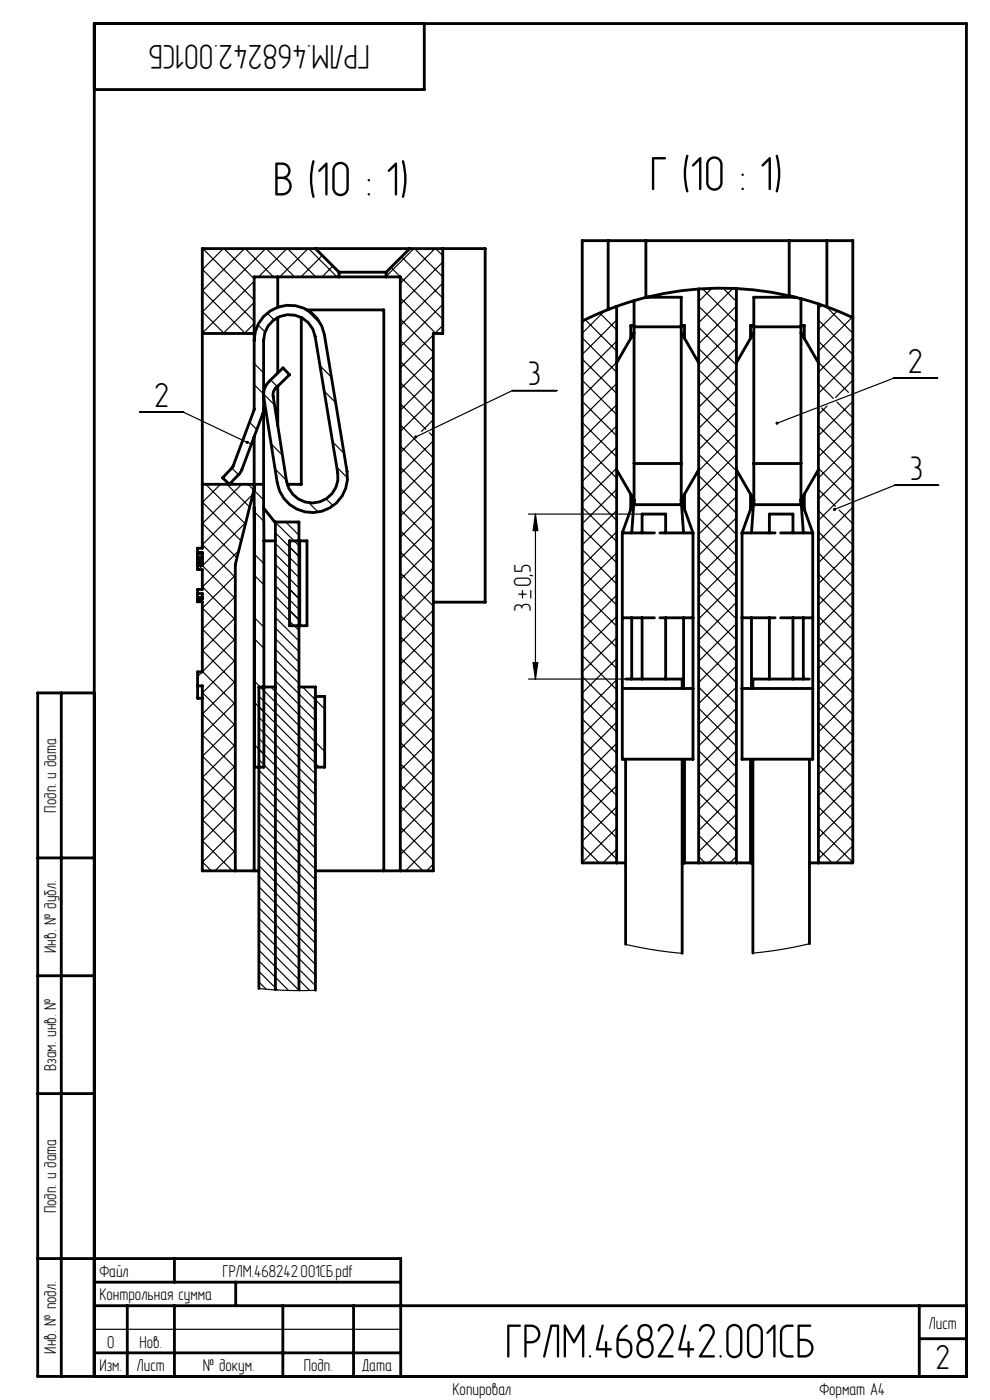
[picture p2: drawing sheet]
<svg xmlns="http://www.w3.org/2000/svg" width="210mm" height="297mm" viewBox="0 0 210 297" stroke-linecap="round" stroke-linejoin="round" font-family="sans-serif">
<g fill="none" stroke="#000" stroke-width=".25">
<path d="M42.9 57.1l11 11M43 52.7l10.9 10.9M47.4 52.7l-4.5 4.5M47.5 52.7l6.4 6.4M51.9 52.7l-9 9M52 52.7l6 6M53.9 59.7l-11 11M56.4 52.7l-13.5 13.5M56.5 52.7l6 6M60.8 52.7l-6 6M61 52.7l6 6M65.3 52.7l-6 6"/>
<path d="M65.5 52.7l6 6M68.4 54.2l-4.6 4.5M70.6 56.4l-2.3 2.3M82.9 56.7l11 11M85.2 54.5l8.7 8.7M87.8 52.7l-5.9 5.9M87.9 52.7l6 6M92.3 52.7l-7.4 7.4M92.4 52.7l1.5 1.5M93.9 55.6l-9 9M42.9 70.6l.2 .1M42.9 66.1l4.7 4.6"/>
<path d="M42.9 61.6l9.1 9.1M53.9 64.2l-6.6 6.5M53.9 68.7l-2.1 2M53.9 77.1l2 2M54.7 68.9l1.5 1.5M56.7 66.4l1.4 1.4M64.8 65.6l3.3 3.2M67.9 77.6l2.4 2.4M84.9 76.7l7 7M84.9 72.2l7 7M84.9 67.7l7 7M84.9 63.2l7.6 7.5"/>
<path d="M91.9 71.1l-7 7M91.9 75.6l-7 7M93.9 60.1l-9 9M93.9 64.6l-9 9M93.9 69.1l-1.7 1.6M123.5 76.2l7.3 7.3M123.5 71.7l7.3 7.3M124.1 67.8l6.7 6.7M127.2 66.4l3.6 3.6M128.2 66l-4.7 4.7M130.4 65.1l.4 .4M130.8 67.9l-7.3 7.3"/>
<path d="M130.8 72.4l-7.3 7.3M130.8 76.9l-7.3 7.3M148.2 78.4l8 8M148.2 73.9l8 8M148.2 69.4l8 8M148.2 64.9l8 8M149 61.2l7.2 7.3M151 61.2l-2.8 2.8M153.4 61.1l2.8 2.9M155.5 61.2l-7.3 7.3M156.2 64.9l-8 8M156.2 69.4l-8 8"/>
<path d="M156.2 73.9l-8 8M156.2 78.4l-8 8M173.6 76.9l6.4 6.3M173.6 72.4l7.3 7.3M173.6 67.9l7.3 7.3M174.4 64.7l-.8 .8M175.2 65l5.7 5.7M177.6 66l-4 4M180.8 67.3l-7.2 7.2M180.9 71.7l-7.3 7.3M180.9 76.2l-7.3 7.3M29.6 87.5h9.4l13.4 6.3"/>
<path d="M49.2 99.3l1.4 1.4M51.7 92.8l.2 .2M52.5 93.7l.8 .7M52.9 89.6l1.6 1.5M53.9 81.6l4.3 4.3M57.4 80.6l1.4 1.4M57.5 94.2l2.4 2.4M58.3 99.5l2.4 2.4M68.8 83l2.4 2.4M70.5 93.7l2.5 2.5M71.4 99.1l2.3 2.3M84.9 99.1l7 7"/>
<path d="M84.9 94.6l7 7M84.9 90.1l7 7M84.9 85.7l5.4 5.4M84.9 81.2l7 7M88.2 92.7l-3.3 3.3M91.1 91.8l.8 .9M91.9 80l-7 7M91.9 84.5l-7 7M91.9 89l-2.5 2.5M91.9 93.5l-7 7M91.9 98l-7 7M118.1 82.9h-9.4l-20.5 9.8"/>
<path d="M123.5 98.6l7.3 7.3M123.5 94.1l7.3 7.3M123.5 89.6l7.3 7.3M123.5 85.1l7.3 7.3M123.5 80.7l7.3 7.3M130.8 81.4l-7.3 7.3M130.8 85.9l-7.3 7.3M130.8 90.3l-7.3 7.3M130.8 94.8l-7.3 7.3M130.8 99.3l-7.3 7.3M148.2 96.4l8 8M148.2 91.9l8 8"/>
<path d="M148.2 87.4l8 8M148.2 82.9l8 8M156.2 82.9l-8 8M156.2 87.4l-8 8M156.2 91.9l-8 8M156.2 96.4l-8 8M173.6 99.3l6.7 6.8M173.6 94.8l7.3 7.3M173.6 90.3l7.3 7.3M173.6 81.4l3.2 3.1M174.3 86.6l6.6 6.6M175.4 86.1l-1.8 1.9"/>
<path d="M177.5 85.3l3.4 3.4M180.7 84l.2 .2M180.9 80.7l-3.7 3.6M180.9 94.1l-7.3 7.3M180.9 98.6l-7.3 7.3M180.9 85.1l-7.3 7.3M180.9 89.6l-7.3 7.3M198.9 80.3h-9.4l-24.7 9.5M42.2 116.3l-.3 .3M42.9 119.9l7 7.1M42.9 115.5l7 7M42.9 111l7.4 7.4"/>
<path d="M42.9 106.5l8.3 8.3M43.6 102.7l8.5 8.5M46.8 102.7l-3.9 3.9M48.1 102.7l4.9 4.9M50.6 116.8l-7.7 7.8M51.3 102.7l-8.4 8.4M52.1 110.8l-10 10M52.6 102.7l1.3 1.3M53.6 104.8l-10.7 10.8M53.9 104l2 2M53.9 108.5l2.1 2.1M54 117.6l2 2"/>
<path d="M58.4 119.8l5 5M58.4 117.5l5 5M58.4 115.3l5 5M58.4 113l5.2 5.2M58.4 110.8l5 5M60.6 110.7l2.8 2.8M62.9 110.7l.5 .6M65.5 106.7l2 1.9M69.2 105.8l1.4 1.5M84.9 117.1l7 7M84.9 112.6l7 7M84.9 108.1l7 7"/>
<path d="M84.9 103.6l7 7M91.9 102.5l-7 7M91.9 107l-7 7M91.9 111.5l-7 7M91.9 116l-7 7M112.1 109.1h24.1M113.6 109.1l.5 3.5h-1zM113.6 109.1v35M123.5 116.6l7.3 7.3M123.5 112.1l7.3 7.3M123.5 107.6l7.3 7.3M123.5 103.1l7.3 7.3"/>
<path d="M130.8 103.8l-7.3 7.3M130.8 108.3l-7.3 7.3M130.8 112.8l-7.3 7.3M130.8 117.3l-7.3 7.3M148.2 114.3l8 8M148.2 118.8l8 8M148.2 109.8l8 8M148.2 105.4l8 8M148.2 100.9l8 8M156.2 100.9l-8 8M156.2 105.4l-8 8M156.2 114.3l-8 8"/>
<path d="M156.2 118.8l-8 8M156.2 109.8l-8 8M173.6 117.3l7.3 7.3M173.6 112.8l7.3 7.3M173.6 108.3l7.3 7.3M173.6 103.8l3.6 3.6M178 108.2l2.9 2.9M180.9 103.1l-7.3 7.3M180.9 107.6l-7.3 7.3M180.9 112.1l-7.3 7.3M180.9 116.6l-7.3 7.3M199.1 103h-9.4l-12.7 5.1"/>
<path d="M42.4 125l-.5 .6M42.9 137.9l7 7M42.9 133.5l7 7M42.9 129l7 7M42.9 124.5l7 7M49.9 122l-7 7M49.9 126.5l-7 7M49.9 135.5l-8 8M49.9 131l-7 7M54 135.5l2 2M54 131l2 2M54 122l2 2.1"/>
<path d="M58.4 140l5 5M58.4 135.5l5 5M58.4 131l5 5M58.4 126.5l5.2 5.2M58.4 122l5 5M58.4 137.7l5 5M58.4 133.2l5 5M58.4 128.7l5 5M58.4 124.3l5 5M61.4 125l2.2 2.2M84.9 139.5l7 7M84.9 135l7 7"/>
<path d="M84.9 130.6l7 7M84.9 126.1l7 7M84.9 121.6l7 7M91.9 120.5l-7 7M91.9 124.9l-7 7M91.9 129.4l-7 7M91.9 133.9l-7 7M91.9 138.4l-7 7M110 126.1h1.7M110.8 125.2v1.7M112.6 125.2v1.7M123.5 139l7.3 7.3"/>
<path d="M123.5 134.5l7.3 7.3M123.5 130l7.3 7.3M123.5 125.6l7.3 7.3M123.5 121.1l7.3 7.3M130.8 121.8l-7.3 7.3M130.8 126.3l-7.3 7.3M130.8 130.8l-7.3 7.3M130.8 135.2l-7.3 7.3M130.8 139.7l-7.3 7.3M148.2 136.8l8 8M148.2 132.3l8 8M148.2 127.8l8 8"/>
<path d="M148.2 123.3l8 8M156.2 123.3l-8 8M156.2 127.8l-8 8M156.2 132.3l-8 8M156.2 136.8l-8 8M173.6 135.2l7.3 7.3M173.6 130.8l7.3 7.3M173.6 139.7l7.3 7.3M173.6 126.3l7.3 7.3M173.6 121.8l7.3 7.3M180.9 125.6l-7.3 7.3M180.9 130l-7.3 7.3"/>
<path d="M180.9 134.5l-7.3 7.3M180.9 139l-7.3 7.3M180.9 121.1l-7.3 7.3M42.9 155.9l7 7M42.9 151.4l7 7M42.9 146.9l7 7M42.9 142.4l7 7M49.9 140l-7 7M49.9 144.5l-7 7M49.9 149l-7 7M49.9 153.5l-7 7M49.9 158l-7 7"/>
<path d="M54 158l12.9 12.9M54 149l13.7 13.7M54 144.5l14.9 14.9M54.9 154.4l12 12M54.9 156.7l12 12M54.9 152.2l12 12M54.9 147.7l12 12M57.5 145.7l9.4 9.5M58.4 144.5l8.5 8.5M58.4 142.2l8.5 8.5M64.2 145.7l2.7 2.8M66.4 145.7l.5 .5"/>
<path d="M66.9 148.4l2 2M84.9 157.5l7 7M84.9 153l7 7M84.9 148.5l7 7M84.9 144l7 7M91.9 142.9l-7 7M91.9 147.4l-7 7M91.9 151.9l-7 7M91.9 156.4l-7 7M112.1 144.1h20.6M113.1 140.6h1l-.5 3.5zM123.5 157l7.3 7.3"/>
<path d="M123.5 152.5l7.3 7.3M123.5 148l7.3 7.3M123.5 143.5l7.3 7.3M130.8 144.2l-7.3 7.3M130.8 148.7l-7.3 7.3M130.8 153.2l-7.3 7.3M130.8 157.7l-7.3 7.3M148.2 159.2l8 8M148.2 154.7l8 8M148.2 150.3l8 8M148.2 145.8l8 8M148.2 141.3l8 8"/>
<path d="M156.2 145.8l-8 8M156.2 150.3l-8 8M156.2 154.7l-8 8M156.2 141.3l-8 8M156.2 159.2l-8 8M173.6 157.7l7.3 7.3M173.6 153.2l7.3 7.3M173.6 148.7l7.3 7.3M173.6 144.2l7.3 7.3M180.9 143.5l-7.3 7.3M180.9 148l-7.3 7.3M180.9 157l-7.3 7.3"/>
<path d="M180.9 152.5l-7.3 7.3M42.9 178.4l6.4 6.3M42.9 173.9l7 7M42.9 169.4l7 7M42.9 164.9l7 7M42.9 160.4l7 7M49.9 166.9l-7 7M49.9 171.4l-7 7M49.9 175.9l-7 7M49.9 162.5l-7 7M54 162.5l.2 .2M54.9 179.1l12 12"/>
<path d="M54.9 176.9l12 12M54.9 174.6l12 12M54.9 172.4l12 12M54.9 170.1l12 12M54.9 167.9l12 12M54.9 165.7l12 12M54.9 163.4l12 12M54.9 161.2l12 12M84.9 179.9l4.8 4.8M84.9 175.5l7 7M84.9 171l7 7M84.9 166.5l7 7"/>
<path d="M84.9 162l7 7M91.9 160.9l-7 7M91.9 165.4l-7 7M91.9 169.8l-7 7M91.9 174.3l-7 7M91.9 178.8l-5.9 5.9M123.5 179.4l3.6 3.7M123.5 174.9l7.3 7.3M123.5 170.5l7.3 7.3M123.5 166l7.3 7.3M123.5 161.5l7.3 7.3M130.8 162.2l-7.3 7.3"/>
<path d="M130.8 166.7l-7.3 7.3M130.8 171.2l-7.3 7.3M130.8 175.7l-7.3 7.3M148.2 177.2l5.9 5.9M148.2 172.7l8 8M148.2 168.2l8 8M148.2 163.7l8 8M156.2 163.7l-8 8M156.2 168.2l-8 8M156.2 172.7l-8 8M156.2 177.2l-5.9 5.9M173.6 175.7l7.3 7.3"/>
<path d="M173.6 171.2l7.3 7.3M173.6 166.7l7.3 7.3M173.6 162.2l7.3 7.3M180.9 161.5l-7.3 7.3M180.9 166l-7.3 7.3M180.9 170.5l-7.3 7.3M180.9 174.9l-7.3 7.3M180.9 179.4l-3.6 3.7M42.9 182.8l1.9 1.9M49.9 180.4l-4.3 4.3M54.9 199.3l10.8 10.8M54.9 197.1l12 12"/>
<path d="M54.9 194.8l12 12M54.9 192.6l12 12M54.9 190.4l12 12M54.9 188.1l12 12M54.9 185.9l12 12M54.9 183.6l12 12M54.9 181.4l12 12M84.9 184.4l.3 .3M91.9 183.3l-1.4 1.4M130.8 180.1l-2.9 3M148.2 181.7l1.4 1.4M156.2 181.7l-1.4 1.4"/>
<path d="M173.6 180.1l2.9 3M54.9 209.7l5.7 .4h6.3M54.9 208.3l1.6 1.6M54.9 206.1l4 3.9M54.9 203.8l6.3 6.3M54.9 201.6l8.6 8.5M132.7 200.3l5.7 1.2 6.3 .7M171.7 200.2l-6.2 1.3-5.8 .7M20 282h65"/>
</g>
<g fill="none" stroke="#000" stroke-width=".6">
<path d="M90 5v14h-70M58.9 58.7v6.5M66.9 52.7l5 5M71.9 57.7v1M71.9 57.7h10M81.9 57.7v1M86.9 52.7l-5 5M93.9 52.7v18h-2v114h-25M129 51.1v14.6M137 51.1v12M167.4 51.1v11.6M175.4 51.1v14"/>
<path d="M42.9 70.7h11M53.9 72.2a7.5 7.5 0 0 1 6.9-7.4 7.5 7.5 0 0 1 8 6.2l4.8 29a7.5 7.5 0 0 1-6.2 8.6 7.5 7.5 0 0 1-8.6-6.2l-2.8-18a4 4 0 0 1 1.1-3.5l2.9-2.8 1.4 1.4-2.9 2.8a2 2 0 0 0-.6 1.8l2.9 18a5.5 5.5 0 0 0 6.3 4.5 5.5 5.5 0 0 0 4.5-6.3l-4.8-29a5.5 5.5 0 0 0-5.8-4.5 5.5 5.5 0 0 0-5.1 5.4v35.5M58.9 67.3v11.8M63.9 67.3v35.4h-3M65.2 65.7h16.2v119M129 65.7l-5.5 2.4M130.8 65v118.1M134.5 63.8v5.5M134.5 69.1h-.7v2.7M134.5 69.3h10M134.5 69.3v29M134.5 70.6l-3.7 6.4"/>
<path d="M137 63.1l-4 1.2-4 1.4M137.2 63.1h7.3v6.2M144.5 69.1h.7v2.7M144.5 69.3v29M144.5 70.6l3.7 6.4M148.2 61.3v121.8M156.2 61.2v121.9M159.9 69.1h-.7v2.7M159.9 69.3h10M159.9 69.3v29M159.9 70.6l-3.7 6.4M167.4 62.7l4 1.1 4 1.3"/>
<path d="M167.4 62.7a65.4 65.4 0 0 0-30.4 .4M168.7 63.1h-8.8v6.2M169.9 63.4v5.9M169.9 69.1h.7v2.7M169.9 69.3v29M169.9 70.6l3.7 6.4M173.6 64.5v118.6M175.4 65.1l5.5 2.3M53.9 92.6v92.1M55.9 86.7l-.2 1.1-4.4 11.9-.5 .8-2.1 2.2-1.5-1.3 2.2-2.4 4.5-12.1v-28.2h31v126M58.9 81.9v8.3M130.8 99.6l3.7 6.5"/>
<path d="M134.5 98.3v8.8h10v-8.8M134.5 98.3h10M148.2 99.6l-3.7 6.5M156.2 99.6l3.7 6.5M159.9 98.3v8.8h10v-8.8M159.9 98.3h10M173.6 99.6l-3.7 6.5M41.9 117.2v.1M41.9 119.9h.1M41.9 119.6v.3M41.9 117.3v.2M41.9 117.2v-.9h1v-63.6h60v75h-11"/>
<path d="M41.9 117.2h1v2.7h-1M41.9 119.9v.9h1v4.2h-1v.9M41.9 117.5v2.1M41.9 117.3h1M41.9 119.9h1M41.9 119.6h1M41.9 117.5h1M41.9 118.3h1M41.9 119.2h1M41.9 118.6h1M42.9 102.7h13M53.9 107.7l.1 7"/>
<path d="M53.9 103.7l-4 16v65M55.9 107.7l.1 7M55.9 107.7l2.5 3.2M56 114.7h2.4M56 114.7v48h-2M63.6 114.7h1.5v18h-1.5M63.6 114.7v18M63.6 114.7h-2.2v18h2.2M132 113.1v48h15v-48M132 113.1h6.8M133.8 104.8v3.2M134.5 106.1l-.5 7"/>
<path d="M134.5 106.1l-2.5 7M136.2 113.1v-4h5v4M140 113.1h7M144.5 106.1l.5 7M144.5 106.1l2.5 7M145.2 104.8v3.2M157.4 113.1v48h15v-48M157.4 113.1h7M159.2 104.8v3.2M159.9 106.1l-2.5 7M159.9 106.1l-.5 7M163.2 113.1v-4h5v4"/>
<path d="M165.6 113.1h6.8M169.9 106.1l.5 7M169.9 106.1l2.5 7M170.6 104.8v3.2M41.9 126.7v.4M41.9 125.9v.8M41.9 125.9h1v1.2h-1M41.9 127.1v.6h1v14.8h-1v5.6h1M41.9 126.7h1M132 131.1h6.8M134 131.1v13M136.2 131.1v13"/>
<path d="M140 131.1h7M141.2 131.1v13M145 131.1v15M157.4 131.1h7M159.4 131.1v15M163.2 131.1v13M165.6 131.1h6.8M168.2 131.1v13M170.4 131.1v13M13 147v145M20 147h-12v145h197v-287h-185v287M41.9 145.5h1v39.2h12"/>
<path d="M58.4 145.7h-3.5v64M63.4 145.7h3.5v64.4M66.9 147.7h2v15h-2zM132 146.1h15M132.7 144.1h12v2M157.4 146.1h15M171.7 144.1h-12v2M132.7 161.1v39.2M144.7 161.1v41.1M145.2 161.1v22M159.2 161.1v22M159.7 161.1v41.1"/>
<path d="M171.7 161.1v39.1M8 182h12M132.7 183.1h-9.2v-132h57.4v132h-9.2M144.7 183.1h15M8 207h12M58.4 210v-99.3h5v99.3M8 232h12M8 267h77v25M20 277h185M20 272h65M27 277v15M37 267v5"/>
<path d="M37 277v15M50 272v5M60 277v15M75 277v15M195 277v15M20 287h65M195 284h10"/>
</g>
<g fill="#000">
<path d="M52.2 93.6v.5h.4l.1-.1-.3-.2 .3 .2-.1-.4zM88 92.5l-.1 .3 .3-.1-.3 .1a.33 .33 0 0 0 .5 .2 .33 .33 0 0 0 0-.5 .33 .33 0 0 0-.4 0zM164.6 89.5l-.1 .4 .3-.1-.3 .1a.33 .33 0 0 0 .5 .2 .33 .33 0 0 0 .1-.5 .33 .33 0 0 0-.5-.1zM176.8 107.8l-.1 .4 .3-.1-.3 .1a.33 .33 0 0 0 .5 .2 .33 .33 0 0 0 .1-.5 .33 .33 0 0 0-.5-.1z"/>
<path d="M113.1 140.6h1l-.5 3.5zM113.6 109.1l.5 3.5h-1z"/>
</g>
<g font-size="11">
<text x="57.9" y="41.5">В (10 : 1)</text>
<text x="137.8" y="40.3">Г (10 : 1)</text>
<text x="107.1" y="288">ГРЛМ.468242.001СБ</text>
</g>
<g font-size="7.8">
<text x="78.5" y="9.5" transform="rotate(-180 78.5 9.5)">ГРЛМ.468242.001СБ</text>
<text x="112" y="81.7">3</text>
<text x="192.6" y="79.1">2</text>
<text x="32.7" y="86.3">2</text>
<text x="193" y="101.8">3</text>
<text x="198.4" y="290.5">2</text>
</g>
<g font-size="5.5">
<text x="112.6" y="124.6" transform="rotate(-90 112.6 124.6)">0,5</text>
<text x="112.6" y="129.9" transform="rotate(-90 112.6 129.9)">3</text>
</g>
<g font-size="3.9">
<text x="11.9" y="172.4" transform="rotate(-90 11.9 172.4)">Подп. и дата</text>
<text x="11.9" y="202.1" transform="rotate(-90 11.9 202.1)">Инв. № дубл.</text>
<text x="11.9" y="227.2" transform="rotate(-90 11.9 227.2)">Взам. инв. №</text>
<text x="11.9" y="257.4" transform="rotate(-90 11.9 257.4)">Подп. и дата</text>
<text x="21.1" y="275.9">Контрольная сумма</text>
<text x="21.1" y="270.9">Файл</text>
<text x="47.2" y="270.9">ГРЛМ.468242.001СБ.pdf</text>
<text x="197" y="281.9">Лист</text>
<text x="11.9" y="287.1" transform="rotate(-90 11.9 287.1)">Инв. № подл.</text>
<text x="22.7" y="285.9">0</text>
<text x="29.6" y="285.9">Нов.</text>
<text x="21.1" y="290.9">Изм.</text>
<text x="29" y="290.9">Лист</text>
<text x="43" y="290.9">№ докум.</text>
<text x="64.4" y="290.9">Подп.</text>
<text x="76.9" y="290.9">Дата</text>
<text x="96" y="296">Копировал</text>
<text x="173.8" y="295.9">Формат A4</text>
</g>
</svg>
